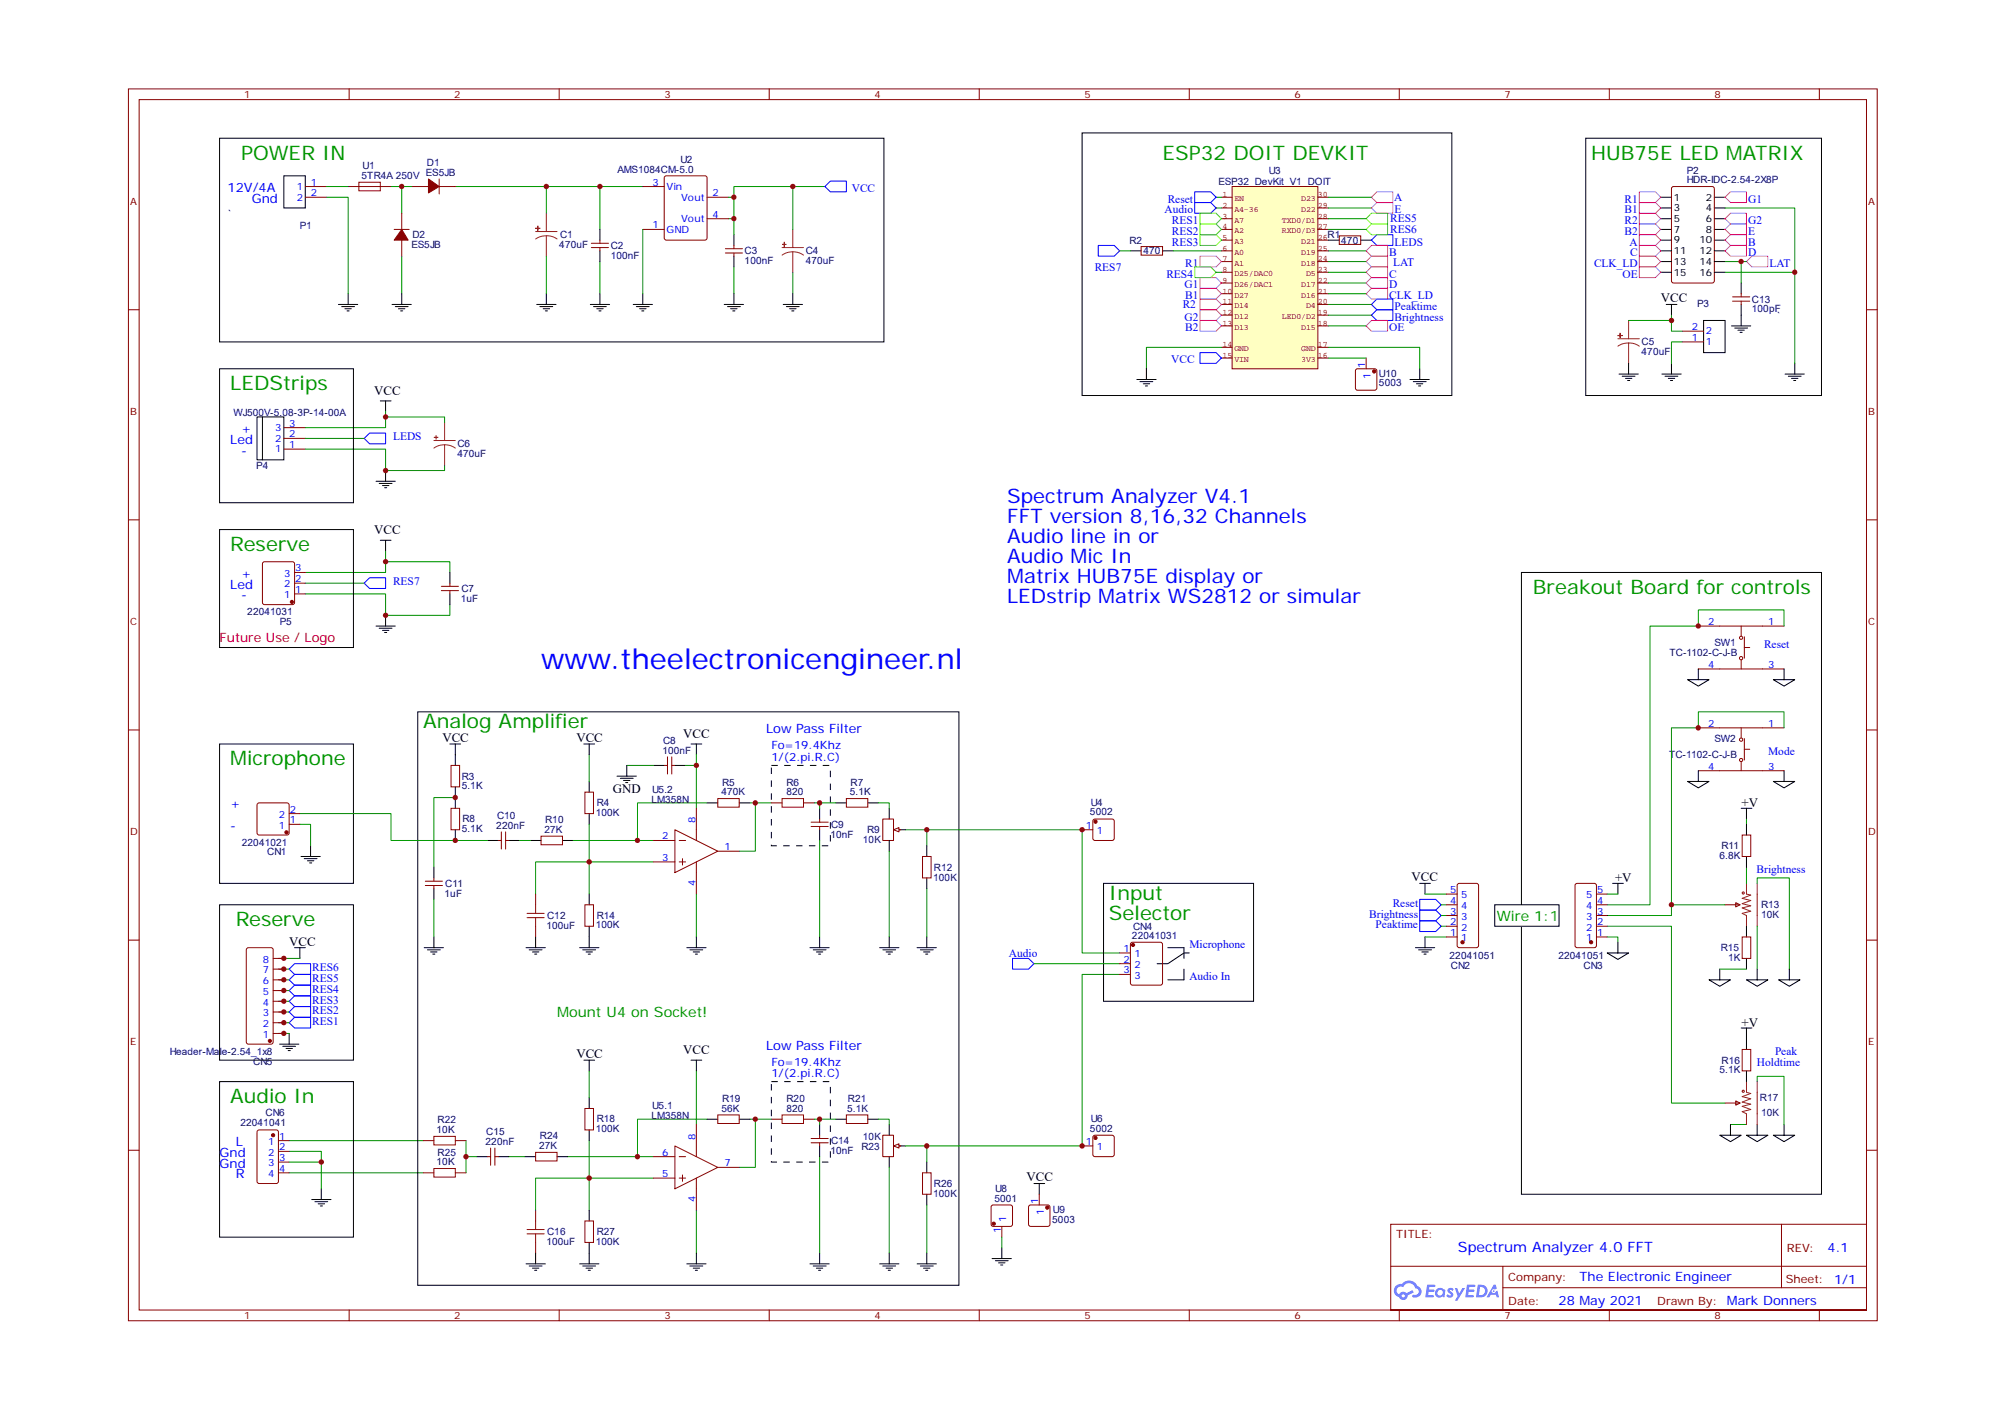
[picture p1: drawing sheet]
<svg xmlns="http://www.w3.org/2000/svg" width="297mm" height="210mm" viewBox="0 0 297 210" stroke-linecap="round" stroke-linejoin="round" font-family="sans-serif">
<g fill="none" stroke="#800" stroke-width=".15">
<path d="M19 13.2h259.1v182.4h-259.1zM20.6 14.8h255.9v179.2h-255.9zM51.7 13.2v1.6M82.8 13.2v1.6M114 13.2v1.6M145.1 13.2v1.6M176.2 13.2v1.6M207.3 13.2v1.6M238.4 13.2v1.6M269.5 13.2v1.6M19 45.9h1.6M276.5 45.9h1.6"/>
<path d="M19 77h1.6M276.5 77h1.6M19 108.1h1.6M276.5 108.1h1.6M19 139.2h1.6M276.5 139.2h1.6M19 170.3h1.6M276.5 170.3h1.6M51.7 194v1.6M82.8 194v1.6M114 194v1.6M145.1 194v1.6"/>
<path d="M176.2 194v1.6M206 181.3h70.5v12.7h-70.5zM206.1 187.5h70.4M207.3 194v1.6M222.6 187.5v6.4M222.6 190.7h53.9M238.4 194v1.6M263.9 181.3v9.4M269.5 194v1.6"/>
</g>
<g fill="#58f">
<path d="M214.6 190.8h.6l.1 .1-.1 .3a.21 .21 0 0 0-.2-.2 .21 .21 0 0 0-.2 .1 .55 .55 0 0 1 .4 .4 .55 .55 0 0 1-.2 .6h-.5l-.2-.2 .2-.3 .3 .2 .2-.1a.79 .79 0 0 1-.5-.8z"/>
<path d="M215.5 190.7h.4l.3 .9 .5-.9h.3l-1.1 1.9h-.4l.4-.7z"/>
<path d="M211.4 190.2l1.2 .1v.2l-.1 .1h-.8v.4h.7l.1 .1-.1 .2h-.8v.5h.7h.1v.3h-1.2z"/>
<path d="M217.3 190.2l1.2 .1 .1 .1-.2 .2h-.7l-.1 .4h.8v.3h-.1h-.7l-.1 .5h.7l.2 .2-.1 .1h-1.2z"/>
<path d="M221.3 190.2h.3l.1 .6-.2 .2a.31 .31 0 0 0-.5 .1 .31 .31 0 0 0 .1 .4 .31 .31 0 0 0 .5-.1l.2-.3 .3 1h-.4l-.1-.4h-.8l-.2 .4h-.4z"/>
<path d="M218.9 190.2l-.2 1.9h.6a.95 .95 0 0 0 1.1-.9 .95 .95 0 0 0-1.2-1zM219.3 190.6a.64 .64 0 0 1 .7 .7 .64 .64 0 0 1-.9 .5z"/>
<path d="M212.8 190.9a.66 .66 0 0 0-.1 1 .66 .66 0 0 0 1 .1l.3 .1 .1-1-.1-.2a.84 .84 0 0 0-1.2 0zM212.9 191.4a.43 .43 0 0 1 .8 0 .43 .43 0 0 1-.8 0z"/>
<path d="M206.8 190.4a.99 .99 0 0 0 .5 1.7 .64 .64 0 0 0 .7 .4 .64 .64 0 0 0 .5-.7l.9-.4-.1-.3-.9 .4a.67 .67 0 0 0-1.1 .2 .62 .62 0 0 1-.3-.9 .62 .62 0 0 1 .9-.2 .95 .95 0 0 1 1-.6 .95 .95 0 0 1 .8 .8 .51 .51 0 0 1 .5 .6 .51 .51 0 0 1-.8 .3l-.2 .2 .1 .2a.89 .89 0 0 0 1.2-.5 .89 .89 0 0 0-.5-1.2 1.42 1.42 0 0 0-2.4-.3l-.3 .1zM207.7 191.9a.24 .24 0 0 1 .4 0 .24 .24 0 0 1-.4 0z"/>
<circle cx="221.3" cy="191.2" r=".12"/>
</g>
<g fill="none" stroke="#080" stroke-width=".15">
<path d="M48.4 29.2h3.2v14.3M45.2 66.5h11.9v3.2h8.8v-.8M57.1 61v2.3h-11.9M44.4 122.1h1.6v3.1M103.2 158.6v7.9M42.8 170.5h4.8v5.5M42.8 173.7h19.9M42.8 168.9h19.9M42.8 172.1h4.8M69 168.9v4.8M84.1 171.3h10.3M87.3 174.5h9.5"/>
<path d="M87.3 168.9v10.3M103.2 179.2v6.4M104.8 165.7h-10.4v5.6h2.4"/>
</g>
<g fill="none" stroke="#000" stroke-width=".15">
<path d="M32.5 20.5h98.5v30.1h-98.5zM42.1 26h3.1v4.8h-3.1zM50.1 45.1h2.9M50.6 45.4h1.9M51.1 45.7h.9M51.4 46h.3M51.6 43.5v1.6M56.3 59.4h1.6M57.1 59.4v1.6M38.9 61.7h3.2v6.4h-3.2zM38.9 61.7h-.8v6.4h.8M55.7 71.3h2.9"/>
<path d="M56.2 71.6h1.9M56.7 71.9h.9M57 72.2h.3M57.1 69.7v1.6M32.5 110.2h19.9v20.6h-19.9zM44.6 126.8h2.9M45.1 127.1h1.9M45.5 127.5h1M45.9 127.8h.3M46 125.2v1.6M86.5 157h1.6M87.3 157v1.6"/>
<path d="M102.4 157h1.6M103.2 157v1.6M32.5 160.2h19.9v23h-19.9zM46.2 177.6h2.8M46.6 177.9h2M47.1 178.3h1M47.5 178.6h.3M47.6 176v1.6M85.9 187.2h2.8M86.3 187.5h1.9M86.8 187.8h1M87.1 188.1h.4"/>
<path d="M87.3 185.6v1.6M101.7 187.2h2.9M102.2 187.5h1.9M102.7 187.8h.9M103 188.1h.3M103.2 185.6v1.6"/>
</g>
<path d="M53.2 27h3.1v1.3h-3.1z" fill="none" stroke="#a00000" stroke-width=".15"/>
<path d="M45.2 27.6h3.2M45.2 29.2h3.2M51.6 27.6h6.3M42.1 66.5h3.1M42.1 64.9h3.1M42.1 63.3h3.1" fill="none" stroke="#800" stroke-width=".15"/>
<path d="M64.3 65.2h3.2M65.9 65.9a2.56 2.56 0 0 1 1.6 .5M65.9 62.5v2.7M65.9 65.9v3M65.9 65.9a2.48 2.48 0 0 0-1.6 .5" fill="none" stroke="#8e2323" stroke-width=".15"/>
<path d="M64.3 64.8h.6z" fill="#8e2323"/>
<path d="M64.3 64.8h.6z" fill="none" stroke="#8e2323" stroke-width=".15"/>
<path d="M64.6 64.5v.6z" fill="#8e2323"/>
<path d="M64.6 64.5v.6zM258.7 130.8v1.6l.7 .1-1.3 .5 1.3 .3-1.3 .5 1.3 .3-1.3 .4 1.3 .4-1.3 .4 .6 .3v1.6M260.3 130.8v1.6M260.3 135.6v1.6M258.7 160.2v1.6l.7 .1-1.3 .5 1.3 .3-1.3 .5 1.3 .3-1.3 .3 1.3 .5-1.3 .3 .6 .3v1.6M260.3 160.2v1.6M260.3 164.9v1.6" fill="none" stroke="#8e2323" stroke-width=".15"/>
<g fill="none" stroke="#080" stroke-width=".15">
<path d="M45.2 64.9h8.8M57.1 61.7h8.8v.8M45.2 87.9h11.9v3.2h9.6v-1.6M45.2 86.4h8.8M57.1 83.2h9.6v1.6M57.1 81.6v3.2h-11.9M264.3 92.7v-2.4h-12.7v2.4h-7.1v41.3h-6.4M211.1 132.4h3.2M238.1 132.4h1.6M260.3 130.8v-.8h4.8v13.5M87.3 158.6v4M256.4 166.5h2.3"/>
<path d="M260.3 160.2v-.8h4v7.1"/>
</g>
<path d="M54 64.9l.8-.8h2.3v1.6h-2.3zM54 86.4l.8-.8h2.3v1.5h-2.3zM210.3 133.2h2.4l.8 .8-.8 .8h-2.4zM210.3 136.4h2.4l.8 .8-.8 .7h-2.4zM210.3 134.8h2.4l.8 .8-.8 .8h-2.4z" fill="none" stroke="#00f" stroke-width=".15"/>
<g fill="none" stroke="#000" stroke-width=".15">
<path d="M32.5 54.6h19.9v19.8h-19.9zM32.5 78.4h19.9v17.5h-19.9zM55.7 92.7h2.9M56.2 93h1.9M56.3 80h1.6M56.7 93.3h.9M57 93.7h.3M57.1 80v1.6M57.1 91.1v1.6M225.4 84.8h44.5v92h-44.5zM251.6 99.1v1.5M264.3 99.1v1.5"/>
<path d="M61.9 105.4h80.2v84.9h-80.2zM250 100.6h3.2l-1.6 1zM258 119.7h1.5M258.7 119.7v1.6M262.7 100.6h3.2l-1.6 1zM210.3 130.8h1.6M211.1 130.8v1.6M211.1 138.7v1.6M238.9 130.8h1.6M239.7 130.8v1.6M239.7 139.5v1.6M209.7 140.3h2.9"/>
<path d="M210.2 140.7h1.9M210.6 141h1M211 141.3h.3M238.1 141.1h3.2l-1.6 1zM253.2 145.1h3.2l-1.6 .9zM254.8 143.5v1.6M258 152.2h1.5M258.7 145.1h3.2l-1.6 .9zM258.7 152.2v1.6M260.3 143.5v1.6M263.5 145.1h3.2l-1.6 .9zM265.1 143.5v1.6"/>
<path d="M254.8 168.1h3.2l-1.6 1zM256.4 166.5v1.6M258.7 168.1h3.2l-1.6 1zM260.3 166.5v1.6M262.7 168.1h3.2l-1.6 1zM264.3 166.5v1.6"/>
</g>
<g fill="none" stroke="#800" stroke-width=".15">
<path d="M251.6 99.1h12.7M251.6 92.7h12.7M257.8 94.3h.3v.3h-.3zM258 92.7v1.4M258 97.8v1.3M258.4 94.3v3.2M258.4 95.9h.8M251.6 114.1h12.7M251.6 107.8h12.7M257.8 112.4h.3v.3h-.3zM258 107.8v1.4M258 112.9v1.2"/>
<path d="M258.4 109.4v3.1M258.4 111h.8M255.6 134h2.2M257.2 133.7l.6 .3-.6 .3zM260.3 132.4v3.2M255.6 163.3h2.2M257.2 163l.6 .3-.6 .4zM260.3 161.8v3.1"/>
<circle cx="257.9" cy="97.5" r=".24"/>
<circle cx="257.9" cy="109.5" r=".24"/>
</g>
<path d="M258.1 132.1h.3v.2h-.3zM258.1 161.5h.3v.2h-.3z" fill="none" stroke="#a00000" stroke-width=".15"/>
<path d="M182.5 27.6h12.7v27h-12.7z" fill="#ffffc2"/>
<g fill="none" stroke="#850000" stroke-width=".15">
<path d="M181 29.2h1.5M181 30.8h1.5M181 38.7h1.5M181 37.1h1.5M181 35.6h1.5M181 34h1.5M181 32.4h1.5M182.5 27.6h12.7v27h-12.7zM195.2 29.2h1.6M195.2 30.8h1.6M195.2 38.7h1.6M195.2 37.1h1.6"/>
<path d="M195.2 35.6h1.6M195.2 34h1.6M195.2 32.4h1.6M181 43.5h1.5M181 45.1h1.5M181 46.7h1.5M181 48.3h1.5M181 51.4h1.5M181 53h1.5M181 41.9h1.5M181 40.3h1.5M195.2 43.5h1.6"/>
<path d="M195.2 45.1h1.6M195.2 46.7h1.6M195.2 48.3h1.6M195.2 51.4h1.6M195.2 53h1.6M195.2 41.9h1.6M195.2 40.3h1.6"/>
</g>
<g fill="none" stroke="#000" stroke-width=".15">
<path d="M167.5 37.1h1.6M172.2 37.1h1.6M196.8 35.6h1.6M201.6 35.6h1.6M168.4 56.2h2.9M168.9 56.5h1.9M169.4 56.8h.9M169.7 57.1h.3M169.8 54.6v1.6M208.9 56.2h2.8M209.4 56.5h1.9M209.8 56.8h1"/>
<path d="M210.2 57.1h.3M210.3 54.6v1.6"/>
</g>
<path d="M169.1 36.5h3.1v1.3h-3.1zM198.4 34.9h3.2v1.3h-3.2z" fill="none" stroke="#800" stroke-width=".15"/>
<path d="M180.2 29.2h.8M181 51.4h-11.2v3.2M196.8 51.4h13.5v3.2" fill="none" stroke="#080" stroke-width=".15"/>
<path d="M177 28.4h2.4l.8 .8-.8 .8h-2.4zM177.8 52.2h2.4l.8 .8-.8 .8h-2.4z" fill="none" stroke="#00f" stroke-width=".15"/>
<path d="M79.4 34.3h3.1M80.9 34.9a2.38 2.38 0 0 1 1.6 .5M80.9 31.6v2.7M80.9 34.9v3M80.9 34.9a2.5 2.5 0 0 0-1.5 .5" fill="none" stroke="#8e2323" stroke-width=".15"/>
<path d="M79.4 33.8h.6z" fill="#8e2323"/>
<path d="M79.4 33.8h.6z" fill="none" stroke="#8e2323" stroke-width=".15"/>
<path d="M79.7 33.5v.6z" fill="#8e2323"/>
<path d="M79.7 33.5v.6z" fill="none" stroke="#8e2323" stroke-width=".15"/>
<g fill="none" stroke="#080" stroke-width=".15">
<path d="M48.4 27.6h3.2M57.9 27.6h3.2M59.5 27.6v4M59.5 37.9v5.6M67.5 27.6h27.7M80.9 27.6v4M80.9 37.9v5.6M88.9 27.6v6.4M88.9 38.7v4.8M108.7 39.5v4M122.2 27.6h-13.5v4.8h-.8M165.9 37.1h1.6"/>
<path d="M255.6 30.8h10.3v23M117.5 40.3v3.2M255.6 40.3h10.3"/>
</g>
<g fill="none" stroke="#000" stroke-width=".15">
<path d="M88.9 34v1.6M88.9 37.1v1.6M108.7 34.8v1.5M108.7 37.9v1.6M234.9 20.5h35v38.1h-35zM246 29.2h1.6M246 30.8h1.6M246 32.4h1.6M246 34h1.6M246 35.6h1.6M246 37.1h1.6M246 38.7h1.6"/>
<path d="M254 29.2h1.6M254 30.8h1.6M254 32.4h1.6M254 34h1.6M254 35.6h1.6M254 37.1h1.6M254 38.7h1.6M58.1 45.1h2.8M58.6 45.4h1.9M59 45.7h1M59.3 46h.4M59.5 43.5v1.6"/>
<path d="M79.5 45.1h2.9M80 45.4h1.9M80.5 45.7h.9M80.8 46h.3M80.9 43.5v1.6M87.5 45.1h2.8M87.9 45.4h1.9M88.4 45.7h1M88.7 46h.3M88.9 43.5v1.6M107.3 45.1h2.8M107.8 45.4h1.9"/>
<path d="M108.2 45.7h1M108.6 46h.3M108.7 43.5v1.6M116 45.1h2.9M116.5 45.4h1.9M117 45.7h.9M117.3 46h.3M117.5 43.5v1.6M246 40.3h1.6M254 40.3h1.6M264.5 55.4h2.8M264.9 55.7h1.9"/>
<path d="M265.4 56h1M265.7 56.3h.3M265.9 53.8v1.6M131.7 166.5v1.6M131.7 171.3v1.6M132.5 169.7h1.6"/>
</g>
<path d="M123 26.8h2.4v1.6h-2.4l-.8-.8zM162.7 36.3h2.4l.8 .8-.8 .8h-2.4zM203.2 35.6l.8-.8h2.4v1.5h-2.4zM204 45.9h2.4v1.6h-2.4l-.8-.8zM204 44.3h2.4v1.6h-2.4l-.8-.8z" fill="none" stroke="#00f" stroke-width=".15"/>
<path d="M87.6 36h2.5M87.6 36.7h2.5M88.9 35.6v.4M88.9 36.7v.4M107.5 36.8h2.5M107.5 37.5h2.5M108.7 36.3v.5M108.7 37.5v.4M247.7 27.8l.2-.2h5.8l.2 .2 .1 13.8-.2 .3h-5.9l-.2-.1zM130.8 168.1h1.6v3.2h-1.6zM132.7 169.7h.8" fill="none" stroke="#800" stroke-width=".15"/>
<g fill="none" stroke="#f0f" stroke-width=".15">
<path d="M203.2 39.5h2.4v1.6h-2.4l-.8-.8zM203.2 36.3h2.4v1.6h-2.4l-.8-.8zM203.2 37.9h2.4v1.6h-2.4l-.8-.8zM204 28.4h2.4v1.6h-2.4l-.8-.8zM242.9 28.4h2.4l.7 .8-.7 .8h-2.4zM242.9 30h2.4l.7 .8-.7 .8h-2.4zM242.9 31.6h2.4l.7 .8-.7 .8h-2.4zM242.9 33.2h2.4l.7 .8-.7 .8h-2.4zM242.9 34.8h2.4l.7 .8-.7 .7h-2.4zM242.9 36.3h2.4l.7 .8-.7 .8h-2.4zM242.9 37.9h2.4l.7 .8-.7 .8h-2.4zM242.9 39.5h2.4l.7 .8-.7 .8h-2.4z"/>
<path d="M256.4 28.4h2.3v1.6h-2.3l-.8-.8zM256.4 31.6h2.3v1.6h-2.3l-.8-.8zM256.4 34.8h2.3v1.5h-2.3l-.8-.7zM256.4 36.3h2.3v1.6h-2.3l-.8-.8zM259.5 37.9h2.4v1.6h-2.4l-.8-.8zM177.8 47.5h2.4l.8 .8-.8 .7h-2.4zM177.8 44.3h2.4l.8 .8-.8 .8h-2.4zM177.8 42.7h2.4l.8 .8-.8 .8h-2.4zM177.8 41.1h2.4l.8 .8-.8 .8h-2.4zM177.8 45.9h2.4l.8 .8-.8 .8h-2.4zM203.2 47.5h2.4v1.5h-2.4l-.8-.7zM203.2 42.7h2.4v1.6h-2.4l-.8-.8z"/>
<path d="M203.2 41.1h2.4v1.6h-2.4l-.8-.8z"/>
</g>
<path d="M132.4 169.7l.8-.3v.6z" fill="#efefef"/>
<g fill="none" stroke="#800" stroke-width=".15">
<path d="M249.2 50.6h3.2M249.2 49h3.2M86.7 117.3h1.2v3.2h-1.2zM98.4 113.3h.5M98.9 112.1v2.5M99.5 112.1v2.5M99.5 113.3h.5M106.3 118.3h3.2v1.2h-3.2zM114.3 118.9h1.6M119 118.9h1.6M73.8 124.5h.5M74.3 123.2v2.5"/>
<path d="M74.9 124.5h.5M74.9 123.2v2.5M79.4 132.4v1.6M79.4 137.2v1.5M80.2 123.8h3.1v1.3h-3.1zM86.7 134h1.2v3.2h-1.2zM120.2 122.4h2.5M120.2 121.8h2.5M121.4 121.3v.5M121.4 122.4v.5M130.8 121.3h1.6v3.2h-1.6zM132.7 122.9h.8"/>
<path d="M136.7 126.8h1.2v3.2h-1.2zM62.7 168.9h1.6M62.7 173.7h1.6M67.5 168.9h1.5M67.5 173.7h1.5M72.2 171.3h.5M72.7 170v2.6M73.3 171.3h.5M73.3 170v2.6M79.4 170.6h3.1v1.3h-3.1zM79.4 179.2v1.6M86.7 164.1h1.2v3.2h-1.2z"/>
<path d="M106.3 165.1h3.2v1.3h-3.2zM114.3 165.7h1.6M119 165.7h1.6M120.2 169.2h2.5M120.2 168.6h2.5M121.4 168.1v.5M121.4 169.2v.5M132.4 169.7l.8-.3v.6zM136.7 173.7h1.2v3.1h-1.2zM79.4 184v1.6M86.7 180.8h1.2v3.2h-1.2z"/>
</g>
<g fill="none" stroke="#000" stroke-width=".15">
<path d="M246.2 55.4h2.9M246.7 55.7h1.9M246.8 45.1h1.6M247.2 56h.9M247.5 56.3h.3M247.6 45.1v1.6M247.6 53.8v1.6M252.4 47.5h3.2v4.7h-3.2zM87.3 115.7v1.6M96.8 113.3h1.6M100 113.3h1.6M104.8 118.9h1.5"/>
<path d="M109.5 118.9h1.6M121.4 119.7v1.6M131.7 119.7v1.6M72.2 124.5h1.6M75.4 124.5h1.6M78.6 124.5h1.6M79.4 138.7v1.6M83.3 124.5h1.6M87.3 120.5v1.6M87.3 132.4v1.6M87.3 137.2v1.5M121.4 122.9v1.6"/>
<path d="M121.4 138.7v1.6M131.7 124.5v1.5M131.7 138.7v1.6M132.5 122.9h1.6M137.3 125.2v1.6M137.3 130v1.6M137.3 138.7v1.6M163.5 130.8h22.2v17.5h-22.2zM77.9 140.3h2.9M78.4 140.7h1.9M78.9 141h.9M79.2 141.3h.3"/>
<path d="M120 140.3h2.8M120.5 140.7h1.9M120.9 141h1M121.3 141.3h.3M130.3 140.3h2.9M130.8 140.7h1.9M131.3 141h.9M131.6 141.3h.3M135.9 140.3h2.8M136.4 140.7h1.9M136.8 141h1M137.1 141.3h.4"/>
<path d="M173 140.3h2.4v1.6M175.4 143.5v1.6h-2.4M176.2 141.1h-.8l-2.4 1.6h-1.6M70.6 171.3h1.6M73.8 171.3h1.6M77.8 171.3h1.6M82.5 171.3h1.6M87.3 162.6v1.5M87.3 167.3v1.6M87.3 179.2v1.6M104.8 165.7h1.5M109.5 165.7h1.6"/>
<path d="M121.4 166.5v1.6M121.4 169.7v1.6M137.3 172.1v1.6M137.3 176.8v1.6M77.9 187.2h2.9M78.4 187.5h1.9M78.9 187.8h.9M79.2 188.1h.3M79.4 185.6v1.6M87.3 184v1.6M120 187.2h2.8M120.5 187.5h1.9"/>
<path d="M120.9 187.8h1M121.3 188.1h.3M121.4 185.6v1.6M130.3 187.2h2.9M130.8 187.5h1.9M131.3 187.8h.9M131.6 188.1h.3M131.7 185.6v1.6M135.9 187.2h2.8M136.4 187.5h1.9M136.8 187.8h1M137.1 188.1h.4"/>
<path d="M137.3 185.6v1.6"/>
</g>
<g fill="none" stroke="#080" stroke-width=".15">
<path d="M247.6 46.7v2.3h1.6M249.2 50.6h-1.6v3.2M111.1 118.9h.8v7.1h-2.4M111.9 118.9h2.4M120.6 118.9h.8M69 124.5h3.2M77 124.5h1.6M87.3 127.6h-7.9v4.8M121.4 124.5v14.2M131.7 126v12.7M134.1 122.9h3.2v2.3M137.3 122.9h23v18.2h5.6"/>
<path d="M137.3 131.6v7.1M153.2 142.7h12.7M165.9 144.3h-5.6v25.4h-26.2M69 171.3h1.6M75.4 171.3h2.4M87.3 174.5h-7.9v4.7M111.1 165.7h.8v7.2h-2.4M111.9 165.7h2.4M120.6 165.7h.8M121.4 171.3v14.3M131.7 172.9v12.7M137.3 169.7v2.4"/>
<path d="M137.3 178.4v7.2"/>
</g>
<path d="M204 30h2.4v1.6h-2.4l-.8-.8zM256.4 33.2h2.3v1.6h-2.3l-.8-.8z" fill="none" stroke="#f0f" stroke-width=".15"/>
<path d="M115.9 118.3h3.1v1.2h-3.1zM78.1 135.3h2.5M78.1 135.9h2.5M79.4 134v1.3M79.4 135.9v1.3M64.3 168.3h3.2v1.2h-3.2zM64.3 173h3.2v1.3h-3.2zM115.9 165.1h3.1v1.3h-3.1zM78.1 182.1h2.5M78.1 182.7h2.5M79.4 180.8v1.3M79.4 182.7v1.3" fill="none" stroke="#a00000" stroke-width=".15"/>
<path d="M114.3 113.3h8.7v11.9h-8.7zM114.3 160.2h8.7v11.9h-8.7z" fill="none" stroke="#000" stroke-width=".15" stroke-dasharray="1 1" stroke-linecap="butt"/>
<path d="M177 30h2.4l.8 .8-.8 .8h-2.4zM150 141.9h2.4l.8 .8-.8 .8h-2.4z" fill="none" stroke="#00f" stroke-width=".15"/>
<path d="M132.4 122.9l.8-.3v.6z" fill="#efefef"/>
<path d="M95.2 34h3.2M95.2 27.6h3.2M98.4 26.2l.3-.2h5.7l.3 .2 .1 9-.2 .3-5.9 .1-.3-.2zM104.8 29.2h3.1M104.8 32.4h3.1M125.4 118.3h3.2v1.2h-3.2zM132.4 122.9l.8-.3v.6zM258.1 138.7h1.3v3.2h-1.3zM258.1 123.7h1.3v3.1h-1.3zM258.1 155.4h1.3v3.2h-1.3zM125.4 165.1h3.2v1.3h-3.2z" fill="none" stroke="#800" stroke-width=".15"/>
<g fill="none" stroke="#080" stroke-width=".15">
<path d="M95.2 34v9.5M173.8 37.1h7.2M180.2 30.8h.8M196.8 34h5.6M196.8 32.4h5.6M196.8 29.2h6.4M196.8 30.8h6.4M196.8 37.1h5.6M196.8 38.7h5.6M180.2 40.3h.8M196.8 46.7h6.4M196.8 45.1h6.4"/>
<path d="M196.8 40.3h5.6M196.8 41.9h5.6M196.8 43.5h5.6M196.8 48.3h5.6M87.3 111.8v3.9M92.9 113.3h3.9M101.6 113.3h1.6M103.2 111.8v7.9M104.8 118.9h-10.4v5.6h2.4M123.8 118.9h-2.4v.8M130.2 118.9h1.5v.8M264.3 107.8v-2.4h-12.7v2.4h-4v26.2"/>
<path d="M84.9 124.5h9.5M87.3 127.6h9.5M87.3 122.1v10.3M103.2 132.4v6.3M211.1 138.7h3.2M213.5 137.2h.8M213.5 135.6h.8M213.5 134h.8M238.1 137.2h9.5v26.1h8M238.1 138.7h1.6v.8M255.6 134h-8v1.6h-9.5M258.7 121.3v.8"/>
<path d="M258.7 128.4v2.4M260.3 137.2v6.3M41.3 141.9h3.1M254.8 143.5h3.9M123.8 165.7h-2.4v.8M130.2 165.7h1.5v.8"/>
</g>
<g fill="none" stroke="#000" stroke-width=".15">
<path d="M93.8 45.1h2.9M94.3 45.4h1.9M94.8 45.7h.9M95.1 46h.3M95.2 43.5v1.6M66.7 110.2h1.5M67.5 110.2v1.6M86.5 110.2h1.6M87.3 110.2v1.6M91.4 114.9h2.9M91.9 115.3h1.9M92.4 115.6h.9"/>
<path d="M92.7 115.9h.3M92.9 113.3v1.6M102.4 110.2h1.6M103.2 110.2v1.6M123.8 118.9h1.6M128.6 118.9h1.6M250 115.7h3.2l-1.6 1zM251.6 114.1v1.6M262.7 115.7h3.2l-1.6 1zM264.3 114.1v1.6M32.5 134h19.9v23h-19.9zM64.3 138.7v1.6"/>
<path d="M87.3 138.7v1.6M103.2 138.7v1.6M258.7 122.1v1.6M258.7 126.8v1.6M258.7 137.2v1.5M41.4 154.6h2.9M41.9 154.9h1.9M42.4 155.3h.9M42.7 155.6h.3M42.8 153v1.6M43.6 140.3h1.6M44.4 140.3v1.6"/>
<path d="M62.8 140.3h2.9M63.3 140.7h1.9M63.8 141h.9M64.1 141.3h.3M85.9 140.3h2.8M86.3 140.7h1.9M86.8 141h1M87.1 141.3h.4M101.7 140.3h2.9M102.2 140.7h1.9M102.7 141h.9M103 141.3h.3"/>
<path d="M258.7 141.9v1.6M258.7 153.8v1.6M258.7 158.6v1.6M123.8 165.7h1.6M128.6 165.7h1.6"/>
</g>
<path d="M177 39.5h2.4l.8 .8-.8 .8h-2.4zM177.8 31.6h2.4l.8 .8-.8 .8h-2.4zM177.8 33.2h2.4l.8 .8-.8 .8h-2.4zM177.8 34.8h2.4l.8 .8-.8 .7h-2.4zM203.2 31.6h2.4v1.6h-2.4l-.8-.8zM203.2 33.2h2.4v1.6h-2.4l-.8-.8z" fill="none" stroke="#65ff00" stroke-width=".15"/>
<path d="M42.8 151.4l.8-.8h2.4v1.6h-2.4zM42.8 149.9l.8-.8h2.4v1.5h-2.4zM42.8 148.3l.8-.8h2.4v1.6h-2.4zM42.8 146.7l.8-.8h2.4v1.6h-2.4zM42.8 145.1l.8-.8h2.4v1.6h-2.4zM42.8 143.5l.8-.8h2.4v1.6h-2.4z" fill="none" stroke="#00f" stroke-width=".15"/>
<path d="M177.8 37.9h2.4l.8 .8-.8 .8h-2.4z" fill="none" stroke="#f0f" stroke-width=".15"/>
<path d="M115.9 36.7h3.1M117.5 37.3a2.52 2.52 0 0 1 1.5 .5M117.5 37.3a2.52 2.52 0 0 0-1.6 .5M117.5 34v2.7M117.5 37.3v3" fill="none" stroke="#8e2323" stroke-width=".15"/>
<path d="M115.9 36.2h.6z" fill="#8e2323"/>
<path d="M115.9 36.2h.6z" fill="none" stroke="#8e2323" stroke-width=".15"/>
<path d="M116.2 35.9v.6z" fill="#8e2323"/>
<path d="M116.2 35.9v.6zM239.7 50.2h3.2M241.3 50.8a2.38 2.38 0 0 1 1.6 .5M241.3 50.8a2.5 2.5 0 0 0-1.6 .5M241.3 47.5v2.7M241.3 50.8v3" fill="none" stroke="#8e2323" stroke-width=".15"/>
<path d="M107.9 29.2h.8M108.7 32.4v2.4M117.5 27.6v6.4" fill="none" stroke="#080" stroke-width=".15"/>
<path d="M239.7 49.7h.6z" fill="#8e2323"/>
<path d="M239.7 49.7h.6z" fill="none" stroke="#8e2323" stroke-width=".15"/>
<path d="M240 49.4v.6z" fill="#8e2323"/>
<path d="M240 49.4v.6z" fill="none" stroke="#8e2323" stroke-width=".15"/>
<path d="M241.3 47.5h6.3M44.4 120.5h13.5v4h11.1" fill="none" stroke="#080" stroke-width=".15"/>
<path d="M239.9 55.4h2.8M240.3 55.7h1.9M240.8 56h1M241.1 56.3h.3M241.3 53.8v1.6" fill="none" stroke="#000" stroke-width=".15"/>
<path d="M221.4 134h9.6v3.2h-9.6z" fill="#fff"/>
<path d="M160.3 19.7h54.8v38.9h-54.8zM67.5 111.8v1.5M67.5 116.5v3.2M64.3 128.4v1.6M64.3 131.6v1.6M67.5 122.9v1.6M221.4 134h9.6v3.2h-9.6z" fill="none" stroke="#000" stroke-width=".15"/>
<path d="M66.8 113.3h1.3v3.2h-1.3zM66.8 119.7h1.3v3.2h-1.3zM63 131.1h2.5M63 130.5h2.5M64.3 130v.5M64.3 131.1v.5M147 178.5l2.7-.1 .3 .2v2.7l-.2 .3h-2.7l-.2-.1-.1-2.7z" fill="none" stroke="#800" stroke-width=".15"/>
<path d="M67.5 118.1h-3.2v10.3M64.3 133.2v5.5" fill="none" stroke="#080" stroke-width=".15"/>
<circle cx="147.2" cy="181.2" r=".24" fill="#800"/>
<g fill="none" stroke="#800" stroke-width=".15">
<path d="M161.9 121.4l.3-.1h2.7l.2 .3-.1 2.7-.2 .2-2.7-.1-.2-.3z"/>
<circle cx="147.2" cy="181.2" r=".24"/>
</g>
<circle cx="162.3" cy="121.7" r=".24" fill="#800"/>
<g fill="none" stroke="#800" stroke-width=".15">
<path d="M160.3 122.9h1.6M152.4 178.6l.3-.2 2.7 .1 .2 .3-.1 2.7-.3 .1h-2.7l-.1-.3z"/>
<circle cx="162.3" cy="121.7" r=".24"/>
</g>
<circle cx="155.2" cy="178.8" r=".24" fill="#800"/>
<g fill="none" stroke="#800" stroke-width=".15">
<path d="M162.1 168.2l2.7-.1 .2 .2 .1 2.7-.2 .2-2.7 .1-.3-.2v-2.7z"/>
<circle cx="155.2" cy="178.8" r=".24"/>
</g>
<path d="M147 186.4h2.8M147.5 186.7h1.9M147.9 187h1M148.2 187.3h.4M148.4 184.8v1.6" fill="none" stroke="#000" stroke-width=".15"/>
<circle cx="162.3" cy="168.5" r=".23" fill="#800"/>
<g fill="none" stroke="#800" stroke-width=".15">
<path d="M61.1 27.6h2.4M65.1 27.6h2.4M160.3 169.7h1.6"/>
<circle cx="162.3" cy="168.5" r=".23"/>
</g>
<path d="M63.5 26.5l1.6 1.1-1.6 1z" fill="#800"/>
<path d="M59.5 31.6v2.4M59.5 35.6v2.3M63.5 26.5l1.6 1.1-1.6 1zM65.1 26.5v2.2" fill="none" stroke="#800" stroke-width=".15"/>
<path d="M59.5 34l1 1.6h-2.1z" fill="#800"/>
<path d="M58.4 34h2.2M59.5 34l1 1.6h-2.1zM201 54.6h2.7l.2 .2 .1 2.7-.2 .2-2.7 .1-.3-.2v-2.7z" fill="none" stroke="#800" stroke-width=".15"/>
<circle cx="203.6" cy="55" r=".24" fill="#800"/>
<g fill="none" stroke="#800" stroke-width=".15">
<path d="M65.4 87.5h2.5M65.4 86.8h2.5M66.7 86.4v.4M66.7 87.5v.4M96.8 124.5h3.2M96.8 127.6h3.2M100 122.9l6.3 3.1-6.3 3.2zM100.6 124.5h1M100.6 127.6h1M101.1 127.1v1M103.2 122.9v1.6M103.2 127.6v1.6"/>
<path d="M106.3 126h3.2M167.6 139.6l4.3-.1 .3 .2v5.9l-.1 .2-4.3 .1-.3-.2v-5.9zM96.8 171.3h3.2M96.8 174.5h3.2M100 169.7l6.3 3.2-6.3 3.1zM100.6 171.3h1M100.6 174.5h1M101.1 174v.9M103.2 169.7v1.6M103.2 174.5v1.5M106.3 172.9h3.2"/>
<circle cx="203.6" cy="55" r=".24"/>
</g>
<path d="M66.7 84.8v1.6M66.7 87.9v1.6" fill="none" stroke="#000" stroke-width=".15"/>
<circle cx="167.9" cy="139.9" r=".24" fill="#800"/>
<g fill="none" stroke="#800" stroke-width=".15">
<path d="M39 83.2h4.3l.3 .1v5.9l-.1 .3h-4.3l-.3-.1v-5.9zM165.9 141.1h1.6M165.9 142.7h1.6M165.9 144.3h1.6"/>
<circle cx="167.9" cy="139.9" r=".24"/>
</g>
<circle cx="43.2" cy="89.1" r=".23" fill="#800"/>
<g fill="none" stroke="#800" stroke-width=".15">
<path d="M43.6 87.9h1.6M43.6 86.4h1.6M43.6 84.8h1.6M38.1 167.5l.3-.2h2.5l.3 .2 .1 7.4-.2 .3-2.7 .1-.3-.2z"/>
<circle cx="43.2" cy="89.1" r=".23"/>
</g>
<path d="M40.3 167.9h.3v.4h-.3z" fill="#800"/>
<path d="M215.9 131l.3-.2h2.5l.3 .2 .1 9-.2 .3h-2.7l-.3-.1zM40.3 167.9h.3v.4h-.3zM41.3 168.9h1.5M41.3 170.5h1.5M41.3 172.1h1.5M41.3 173.7h1.5" fill="none" stroke="#800" stroke-width=".15"/>
<path d="M216.5 139.4h.3v.3h-.3z" fill="#800"/>
<path d="M38.1 119.1l.3-.2h4.3l.1 .3v4.3l-.3 .2-4.3-.1-.1-.3zM214.3 138.7h1.6M214.3 137.2h1.6M214.3 135.6h1.6M214.3 134h1.6M214.3 132.4h1.6M216.5 139.4h.3v.3h-.3z" fill="none" stroke="#800" stroke-width=".15"/>
<circle cx="42.4" cy="123.3" r=".24" fill="#800"/>
<g fill="none" stroke="#800" stroke-width=".15">
<path d="M42.8 122.1h1.6M42.8 120.5h1.6M233.4 131l.3-.2h2.5l.3 .2v9l-.1 .3h-2.7l-.3-.1z"/>
<circle cx="42.4" cy="123.3" r=".24"/>
</g>
<path d="M41.3 153h1.5M41.3 151.4h1.5M41.3 149.9h1.5M41.3 148.3h1.5M41.3 146.7h1.5M41.3 145.1h1.5M41.3 143.5h1.5" fill="none" stroke="#080" stroke-width=".15"/>
<path d="M235.5 139.4h.4v.3h-.4z" fill="#800"/>
<path d="M235.5 139.4h.4v.3h-.4zM236.5 138.7h1.6M236.5 137.2h1.6M236.5 135.6h1.6M236.5 134h1.6M236.5 132.4h1.6M36.5 140.5l.3-.2h3.3l.3 .2 .1 .2v13.6l-.1 .2-.3 .1h-3.3l-.3-.1v-.2z" fill="none" stroke="#800" stroke-width=".15"/>
<circle cx="40" cy="154.1" r=".23" fill="#800"/>
<g fill="none" stroke="#800" stroke-width=".15">
<path d="M256.7 44h2.5M256.7 44.6h2.5M258 43.5v.5M258 44.6v.5M40.5 153h1.6M40.5 151.4h1.6M40.5 149.9h1.6M40.5 148.3h1.6M40.5 146.7h1.6M40.5 145.1h1.6M40.5 143.5h1.6M40.5 141.9h1.6"/>
<circle cx="40" cy="154.1" r=".23"/>
</g>
<path d="M256.5 48.3h2.9M257 48.6h1.9M257.5 48.9h.9M257.8 49.2h.3M258 41.9v1.6M258 45.1v3.2" fill="none" stroke="#000" stroke-width=".15"/>
<path d="M255.6 38.7h3.1M258 38.7v3.2" fill="none" stroke="#080" stroke-width=".15"/>
<g fill="#c00">
<circle cx="87.3" cy="174.5" r=".4"/>
<circle cx="94.4" cy="171.3" r=".4"/>
<circle cx="47.6" cy="172.1" r=".4"/>
<circle cx="57.1" cy="61.7" r=".4"/>
<circle cx="57.1" cy="69.7" r=".4"/>
<circle cx="57.1" cy="91.1" r=".4"/>
<circle cx="57.1" cy="83.2" r=".4"/>
<circle cx="251.6" cy="92.7" r=".39"/>
<circle cx="59.5" cy="27.6" r=".39"/>
<circle cx="88.9" cy="27.6" r=".4"/>
<circle cx="80.9" cy="27.6" r=".4"/>
<circle cx="265.9" cy="40.3" r=".39"/>
<circle cx="69" cy="171.3" r=".4"/>
<circle cx="111.9" cy="165.7" r=".39"/>
<circle cx="121.4" cy="165.7" r=".39"/>
<circle cx="121.4" cy="118.9" r=".4"/>
<circle cx="111.9" cy="118.9" r=".4"/>
<circle cx="103.2" cy="113.3" r=".4"/>
<circle cx="94.4" cy="124.4" r=".39"/>
<circle cx="87.3" cy="127.6" r=".4"/>
<circle cx="137.3" cy="122.9" r=".39"/>
<circle cx="247.6" cy="134" r=".4"/>
<circle cx="251.6" cy="107.8" r=".4"/>
<circle cx="108.7" cy="29.2" r=".39"/>
<circle cx="108.7" cy="32.4" r=".39"/>
<circle cx="117.5" cy="27.6" r=".4"/>
<circle cx="247.6" cy="47.5" r=".4"/>
<circle cx="67.4" cy="124.4" r=".39"/>
<circle cx="67.4" cy="118.1" r=".39"/>
<circle cx="160.3" cy="122.9" r=".4"/>
<circle cx="160.3" cy="169.7" r=".4"/>
<circle cx="137.3" cy="169.7" r=".4"/>
<circle cx="42" cy="153" r=".39"/>
<circle cx="42" cy="151.4" r=".39"/>
<circle cx="42" cy="149.8" r=".39"/>
<circle cx="42" cy="148.3" r=".39"/>
<circle cx="42" cy="146.7" r=".39"/>
<circle cx="42" cy="145.1" r=".39"/>
<circle cx="42" cy="143.5" r=".39"/>
<circle cx="42" cy="141.9" r=".39"/>
<circle cx="257.9" cy="38.7" r=".39"/>
</g>
<path d="M202.4 53v1.6M103.2 119.7v3.2M103.2 129.2v3.2M103.2 166.5v3.2M103.2 176v3.2M154 176.8v1.6M148.4 181.6v1.6" fill="none" stroke="#800" stroke-width=".15"/>
<path d="M196.8 53h5.6M148.4 183.2v1.6" fill="none" stroke="#080" stroke-width=".15"/>
<path d="M153.2 175.3h1.6M154 175.3v1.5" fill="none" stroke="#000" stroke-width=".15"/>
<text font-size="4.2" fill="#00f" x="80.2" y="99.1">www.theelectronicengineer.nl</text>
<g font-size="3" fill="#009a00">
<text x="35.7" y="23.7">POWER IN</text>
<text x="172.2" y="23.7">ESP32 DOIT DEVKIT</text>
<text x="235.7" y="23.7">HUB75E LED MATRIX</text>
<text x="34.1" y="57.8">LEDStrips</text>
<text x="34.1" y="81.6">Reserve</text>
<text x="227.1" y="87.9">Breakout Board for controls</text>
<text x="62.7" y="107.8">Analog Amplifier</text>
<text x="34.1" y="113.3">Microphone</text>
<text x="34.9" y="137.2">Reserve</text>
<text x="164.3" y="133.2">Input</text>
<text x="164.3" y="136.2">Selector</text>
<text x="34.1" y="163.4">Audio In</text>
</g>
<g font-size="3" fill="#00f">
<text x="149.2" y="74.5">Spectrum Analyzer V4.1</text>
<text x="149.2" y="77.4">FFT version 8,16,32 Channels</text>
<text x="149.2" y="80.4">Audio line in or</text>
<text x="149.2" y="83.4">Audio Mic In</text>
<text x="149.2" y="86.3">Matrix HUB75E display or</text>
<text x="149.2" y="89.3">LEDstrip Matrix WS2812 or simular</text>
</g>
<g font-size="2.1" fill="#009a00">
<text x="221.7" y="136.4">Wire 1:1</text>
<text x="82.5" y="150.7">Mount U4 on Socket!</text>
</g>
<text font-size="2.1" fill="#00f" x="216" y="185.4">Spectrum Analyzer 4.0 FFT</text>
<g font-size="1.9" fill="#00f">
<text x="33.7" y="28.4">12V/4A</text>
<text x="37.3" y="30">Gnd</text>
<text x="34.1" y="65.7">Led</text>
<text x="35.7" y="64.1">+</text>
<text x="35.7" y="67.3">-</text>
<text x="34.1" y="87.2">Led</text>
<text x="35.7" y="88.8">-</text>
<text x="35.7" y="85.6">+</text>
<text x="113.5" y="108.6">Low Pass Filter</text>
<text x="34.1" y="119.7">+</text>
<text x="34.1" y="122.9">-</text>
<text x="113.5" y="155.4">Low Pass Filter</text>
<text x="32.5" y="171.3">Gnd</text>
<text x="32.5" y="172.9">Gnd</text>
<text x="34.9" y="169.7">L</text>
<text x="34.9" y="174.5">R</text>
<text x="270.8" y="185.5">4.1</text>
<text x="234" y="189.8">The Electronic Engineer</text>
<text x="271.7" y="190.1">1/1</text>
<text x="230.9" y="193.3">28 May 2021</text>
</g>
<g font-size="1.9">
<text x="246.1" y="44.8">VCC</text>
<text x="55.4" y="58.4">VCC</text>
<text x="55.4" y="79.1">VCC</text>
<text x="65.5" y="109.9">VCC</text>
<text x="85.4" y="109.9">VCC</text>
<text x="101.2" y="109.2">VCC</text>
<text x="90.8" y="117.5">GND</text>
<text x="258" y="119.5">+V</text>
<text x="209.1" y="130.5">VCC</text>
<text x="239.3" y="130.7">+V</text>
<text x="42.9" y="140">VCC</text>
<text x="258" y="152.1">+V</text>
<text x="85.4" y="156.7">VCC</text>
<text x="101.2" y="156.1">VCC</text>
<text x="152.1" y="174.9">VCC</text>
</g>
<text font-size="1.9" fill="#f00" x="32.5" y="95.1">Future Use / Logo</text>
<g font-size="1.7" fill="#00f">
<text x="126.2" y="28.4">VCC</text>
<text x="206.5" y="29.8">A</text>
<text x="172.5" y="31.6">Audio</text>
<text x="173" y="30">Reset</text>
<text x="173.6" y="33.2">RES1</text>
<text x="173.6" y="34.8">RES2</text>
<text x="206" y="32.9">RES5</text>
<text x="206" y="34.5">RES6</text>
<text x="206.6" y="31.6">E</text>
<text x="240.7" y="30">R1</text>
<text x="240.7" y="31.6">B1</text>
<text x="240.7" y="33.2">R2</text>
<text x="240.7" y="34.8">B2</text>
<text x="259" y="30">G1</text>
<text x="259" y="33.2">G2</text>
<text x="259" y="34.8">E</text>
<text x="162.2" y="40.1">RES7</text>
<text x="172.8" y="41.1">RES4</text>
<text x="173.6" y="36.4">RES3</text>
<text x="175.6" y="39.5">R1</text>
<text x="205.8" y="41.1">C</text>
<text x="205.8" y="38">B</text>
<text x="206.4" y="39.3">LAT</text>
<text x="206.6" y="36.4">LEDS</text>
<text x="236.2" y="39.5">CLK_LD</text>
<text x="240.4" y="41.1">OE</text>
<text x="241.4" y="36.4">A</text>
<text x="241.5" y="38">C</text>
<text x="259" y="36.4">B</text>
<text x="259" y="38">D</text>
<text x="262.2" y="39.5">LAT</text>
<text x="175.2" y="45.7">R2</text>
<text x="175.5" y="42.7">G1</text>
<text x="175.5" y="47.5">G2</text>
<text x="175.6" y="44.3">B1</text>
<text x="205.8" y="44.3">CLK_LD</text>
<text x="205.8" y="42.7">D</text>
<text x="206.6" y="47.5">Brightness</text>
<text x="206.6" y="45.9">Peaktime</text>
<text x="173.5" y="53.8">VCC</text>
<text x="175.6" y="49.1">B2</text>
<text x="205.8" y="49.1">OE</text>
<text x="58.2" y="65.2">LEDS</text>
<text x="58.2" y="86.7">RES7</text>
<text x="261.3" y="95.9">Reset</text>
<text x="114.3" y="111">Fo=19.4Khz</text>
<text x="114.3" y="112.7">1/(2.pi.R.C)</text>
<text x="261.9" y="111.8">Mode</text>
<text x="260.2" y="129.2">Brightness</text>
<text x="202.9" y="135.9">Brightness</text>
<text x="203.8" y="137.5">Peaktime</text>
<text x="206.3" y="134.3">Reset</text>
<text x="46.3" y="143.8">RES6</text>
<text x="149.5" y="141.7">Audio</text>
<text x="176.2" y="140.3">Microphone</text>
<text x="46.3" y="148.6">RES3</text>
<text x="46.3" y="147">RES4</text>
<text x="46.3" y="145.4">RES5</text>
<text x="176.2" y="145.1">Audio In</text>
<text x="46.3" y="151.8">RES1</text>
<text x="46.3" y="150.2">RES2</text>
<text x="114.3" y="157.8">Fo=19.4Khz</text>
<text x="114.3" y="159.5">1/(2.pi.R.C)</text>
<text x="260.3" y="157.9">Holdtime</text>
<text x="263" y="156.2">Peak</text>
</g>
<g font-size="1.7" fill="#800">
<text x="206.8" y="183.4">TITLE:</text>
<text x="264.7" y="185.5">REV:</text>
<text x="223.5" y="189.7">Company:</text>
<text x="264.6" y="190">Sheet:</text>
<text x="223.5" y="193.2">Date:</text>
<text x="245.5" y="193.2">Drawn By: Mark Donners</text>
</g>
<g font-size="1.5" fill="#800">
<text x="36.2" y="14.5">1</text>
<text x="67.3" y="14.5">2</text>
<text x="98.4" y="14.5">3</text>
<text x="129.5" y="14.5">4</text>
<text x="160.7" y="14.5">5</text>
<text x="191.8" y="14.5">6</text>
<text x="222.9" y="14.5">7</text>
<text x="254" y="14.5">8</text>
<text x="19.3" y="30.3">A</text>
<text x="276.8" y="30.3">A</text>
<text x="19.3" y="61.4">B</text>
<text x="276.8" y="61.4">B</text>
<text x="19.3" y="92.6">C</text>
<text x="276.8" y="92.6">C</text>
<text x="19.3" y="123.7">D</text>
<text x="276.8" y="123.7">D</text>
<text x="19.3" y="154.8">E</text>
<text x="276.8" y="154.8">E</text>
<text x="36.2" y="195.3">1</text>
<text x="67.3" y="195.3">2</text>
<text x="98.4" y="195.3">3</text>
<text x="129.5" y="195.3">4</text>
<text x="160.7" y="195.3">5</text>
<text x="191.8" y="195.3">6</text>
<text x="222.9" y="195.3">7</text>
<text x="254" y="195.3">8</text>
</g>
<g font-size="1.5" fill="#00f">
<text x="44" y="28.1">1</text>
<text x="44" y="29.7">2</text>
<text x="46" y="27.5">1</text>
<text x="46" y="29.1">2</text>
<text x="96.7" y="27.5">3</text>
<text x="98.7" y="28.1">Vin</text>
<text x="100.9" y="29.7">Vout</text>
<text x="105.6" y="29.1">2</text>
<text x="96.7" y="33.8">1</text>
<text x="98.7" y="34.5">GND</text>
<text x="100.9" y="32.9">Vout</text>
<text x="105.6" y="32.2">4</text>
<text x="250.7" y="50.5">1</text>
<text x="250.7" y="48.9">2</text>
<text x="252.7" y="51.1">1</text>
<text x="252.7" y="49.5">2</text>
<text x="202.2" y="54.5" transform="rotate(-90 202.2 54.5)">1</text>
<text x="203" y="56.2" transform="rotate(-90 203 56.2)">1</text>
<text x="40.8" y="65.4">2</text>
<text x="40.8" y="63.8">3</text>
<text x="42.9" y="64.8">2</text>
<text x="42.9" y="63.2">3</text>
<text x="40.8" y="67">1</text>
<text x="42.9" y="66.4">1</text>
<text x="42.1" y="88.6">1</text>
<text x="42.1" y="87">2</text>
<text x="42.1" y="85.4">3</text>
<text x="43.7" y="87.8">1</text>
<text x="43.7" y="86.2">2</text>
<text x="43.7" y="84.6">3</text>
<text x="253" y="92.6">2</text>
<text x="261.9" y="92.6">1</text>
<text x="253" y="98.9">4</text>
<text x="261.9" y="98.9">3</text>
<text x="253" y="107.6">2</text>
<text x="261.9" y="107.6">1</text>
<text x="253" y="114">4</text>
<text x="261.9" y="114">3</text>
<text x="41.3" y="122.7">1</text>
<text x="41.3" y="121.1">2</text>
<text x="42.9" y="121.9">1</text>
<text x="42.9" y="120.3">2</text>
<text x="98.1" y="124.3">2</text>
<text x="103" y="121.9" transform="rotate(-90 103 121.9)">8</text>
<text x="107.3" y="125.9">1</text>
<text x="160.9" y="122.7">1</text>
<text x="162.5" y="123.5">1</text>
<text x="98.1" y="127.5">3</text>
<text x="103" y="131.1" transform="rotate(-90 103 131.1)">4</text>
<text x="214.9" y="137">2</text>
<text x="214.9" y="135.4">3</text>
<text x="214.9" y="133.8">4</text>
<text x="214.9" y="132.2">5</text>
<text x="216.5" y="137.8">2</text>
<text x="216.5" y="136.2">3</text>
<text x="216.5" y="134.6">4</text>
<text x="216.5" y="133">5</text>
<text x="235" y="137.8">2</text>
<text x="235" y="136.2">3</text>
<text x="235" y="134.6">4</text>
<text x="235" y="133">5</text>
<text x="236.6" y="137">2</text>
<text x="236.6" y="135.4">3</text>
<text x="236.6" y="133.8">4</text>
<text x="236.6" y="132.2">5</text>
<text x="38.9" y="142.6">8</text>
<text x="166.4" y="141">1</text>
<text x="166.4" y="142.6">2</text>
<text x="168.1" y="141.8">1</text>
<text x="168.1" y="143.4">2</text>
<text x="214.9" y="138.6">1</text>
<text x="216.5" y="139.4">1</text>
<text x="235" y="139.4">1</text>
<text x="236.6" y="138.6">1</text>
<text x="38.9" y="148.9">4</text>
<text x="38.9" y="147.3">5</text>
<text x="38.9" y="145.7">6</text>
<text x="38.9" y="144.1">7</text>
<text x="166.4" y="144.1">3</text>
<text x="168.1" y="144.9">3</text>
<text x="38.9" y="153.7">1</text>
<text x="38.9" y="152.1">2</text>
<text x="38.9" y="150.5">3</text>
<text x="39.7" y="169.5">1</text>
<text x="39.7" y="171.1">2</text>
<text x="39.7" y="172.7">3</text>
<text x="41.3" y="168.8">1</text>
<text x="41.3" y="170.3">2</text>
<text x="41.3" y="171.9">3</text>
<text x="41.3" y="173.5">4</text>
<text x="98.1" y="171.1">6</text>
<text x="103" y="168.7" transform="rotate(-90 103 168.7)">8</text>
<text x="107.3" y="172.7">7</text>
<text x="160.9" y="169.5">1</text>
<text x="162.5" y="170.3">1</text>
<text x="39.7" y="174.3">4</text>
<text x="98.1" y="174.3">5</text>
<text x="103" y="177.9" transform="rotate(-90 103 177.9)">4</text>
<text x="153.8" y="178.4" transform="rotate(-90 153.8 178.4)">1</text>
<text x="154.6" y="180" transform="rotate(-90 154.6 180)">1</text>
<text x="148.3" y="182.6" transform="rotate(-90 148.3 182.6)">1</text>
<text x="149.1" y="181" transform="rotate(-90 149.1 181)">1</text>
</g>
<g font-size="1.5" fill="#000080">
<text x="53.6" y="26.5">5TR4A 250V</text>
<text x="53.7" y="25.1">U1</text>
<text x="63.1" y="26">ES5JB</text>
<text x="63.2" y="24.6">D1</text>
<text x="91.5" y="25.6">AMS1084CM-5.0</text>
<text x="100.8" y="24.1">U2</text>
<text x="180.5" y="27.3">ESP32_DevKit_V1_DOIT</text>
<text x="188" y="25.8">U3</text>
<text x="249.9" y="27.2">HDR-IDC-2.54-2X8P</text>
<text x="249.9" y="25.7">P2</text>
<text x="33.8" y="32.2">`</text>
<text x="44.4" y="33.8">P1</text>
<text x="61.1" y="35.2">D2</text>
<text x="83" y="35.3">C1</text>
<text x="196.7" y="35.3">R1</text>
<text x="61" y="36.7">ES5JB</text>
<text x="82.9" y="36.7">470uF</text>
<text x="90.5" y="38.3">100nF</text>
<text x="90.5" y="36.9">C2</text>
<text x="110.3" y="39.1">100nF</text>
<text x="110.3" y="37.7">C3</text>
<text x="119.4" y="39.1">470uF</text>
<text x="119.4" y="37.7">C4</text>
<text x="167.3" y="36.1">R2</text>
<text x="169.4" y="37.7">470</text>
<text x="198.7" y="36.1">470</text>
<text x="251.4" y="45.5">P3</text>
<text x="259.5" y="46.2">100pF</text>
<text x="259.5" y="44.8">C13</text>
<text x="263.3" y="47.2">`</text>
<text x="243.2" y="52.6">470uF</text>
<text x="243.2" y="51.2">C5</text>
<text x="204.3" y="57.2">5003</text>
<text x="204.3" y="55.8">U10</text>
<text x="34.6" y="61.6">WJ500V-5.08-3P-14-00A</text>
<text x="38" y="69.5">P4</text>
<text x="67.8" y="67.6">470uF</text>
<text x="67.8" y="66.3">C6</text>
<text x="68.3" y="89.1">1uF</text>
<text x="68.4" y="87.7">C7</text>
<text x="36.6" y="91.1">22041031</text>
<text x="41.4" y="92.6">P5</text>
<text x="254" y="95.6">SW1</text>
<text x="247.3" y="97.2">TC-1102-C-J-B</text>
<text x="98.1" y="111.6">100nF</text>
<text x="98.2" y="110.2">C8</text>
<text x="247.3" y="112.2">TC-1102-C-J-B</text>
<text x="254" y="109.9">SW2</text>
<text x="68.4" y="116.9">5.1K</text>
<text x="68.4" y="115.5">R3</text>
<text x="88.4" y="119.4">R4</text>
<text x="96.5" y="118.9">LM358N</text>
<text x="96.6" y="117.5">U5.2</text>
<text x="106.9" y="117.8">470K</text>
<text x="107" y="116.3">R5</text>
<text x="116.5" y="117.8">820</text>
<text x="116.5" y="116.4">R6</text>
<text x="125.9" y="117.8">5.1K</text>
<text x="126" y="116.3">R7</text>
<text x="161.6" y="119.3">U4</text>
<text x="35.8" y="125.3">22041021</text>
<text x="68.4" y="123.3">5.1K</text>
<text x="68.5" y="121.8">R8</text>
<text x="73.5" y="122.7">220nF</text>
<text x="73.6" y="121.3">C10</text>
<text x="80.7" y="123.4">27K</text>
<text x="80.8" y="121.9">R10</text>
<text x="88.3" y="120.8">100K</text>
<text x="123" y="124">10nF</text>
<text x="123.1" y="122.6">C9</text>
<text x="127.8" y="124.8">10K</text>
<text x="128.5" y="123.4">R9</text>
<text x="161.5" y="120.8">5002</text>
<text x="255" y="125.8">R11</text>
<text x="39.6" y="126.7">CN1</text>
<text x="66" y="131.3">C11</text>
<text x="138.3" y="130.4">100K</text>
<text x="138.4" y="128.9">R12</text>
<text x="254.7" y="127.2">6.8K</text>
<text x="65.9" y="132.8">1uF</text>
<text x="81" y="137.5">100uF</text>
<text x="81.1" y="136.1">C12</text>
<text x="88.3" y="137.5">100K</text>
<text x="88.4" y="136.1">R14</text>
<text x="167.9" y="137.6">CN4</text>
<text x="260.9" y="135.9">10K</text>
<text x="260.9" y="134.5">R13</text>
<text x="167.7" y="139.1">22041031</text>
<text x="214.8" y="142">22041051</text>
<text x="214.9" y="143.5">CN2</text>
<text x="230.9" y="142">22041051</text>
<text x="234.6" y="143.5">CN3</text>
<text x="254.9" y="140.8">R15</text>
<text x="256" y="142.3">1K</text>
<text x="25.1" y="156.2">Header-Male-2.54_1x8</text>
<text x="37.5" y="157.6">CN5</text>
<text x="254.7" y="158.9">5.1K</text>
<text x="255.1" y="157.5">R16</text>
<text x="35.6" y="166.8">22041041</text>
<text x="39.3" y="165.3">CN6</text>
<text x="64.7" y="167.8">10K</text>
<text x="64.8" y="166.4">R22</text>
<text x="88.3" y="167.6">100K</text>
<text x="88.4" y="166.2">R18</text>
<text x="96.5" y="165.7">LM358N</text>
<text x="96.6" y="164.3">U5.1</text>
<text x="106.9" y="164.6">56K</text>
<text x="107" y="163.2">R19</text>
<text x="116.5" y="164.6">820</text>
<text x="116.5" y="163.2">R20</text>
<text x="125.5" y="164.6">5.1K</text>
<text x="125.6" y="163.2">R21</text>
<text x="161.5" y="167.6">5002</text>
<text x="161.6" y="166.1">U6</text>
<text x="260.7" y="163">R17</text>
<text x="260.9" y="165.3">10K</text>
<text x="64.7" y="172.6">10K</text>
<text x="64.8" y="171.1">R25</text>
<text x="71.9" y="169.5">220nF</text>
<text x="72" y="168.1">C15</text>
<text x="79.9" y="170.2">27K</text>
<text x="80" y="168.7">R24</text>
<text x="123" y="170.9">10nF</text>
<text x="123.1" y="169.4">C14</text>
<text x="127.6" y="170.3">R23</text>
<text x="127.8" y="168.8">10K</text>
<text x="138.3" y="177.2">100K</text>
<text x="138.4" y="175.8">R26</text>
<text x="147.3" y="178">5001</text>
<text x="147.4" y="176.5">U8</text>
<text x="156" y="179.6">U9</text>
<text x="81" y="184.4">100uF</text>
<text x="81.1" y="182.9">C16</text>
<text x="88.3" y="184.3">100K</text>
<text x="88.4" y="182.9">R27</text>
<text x="155.9" y="181">5003</text>
</g>
<g font-size="1.5">
<text x="248" y="29.7">1</text>
<text x="252.7" y="29.7">2</text>
<text x="248" y="31.3">3</text>
<text x="248" y="32.9">5</text>
<text x="248" y="34.5">7</text>
<text x="252.7" y="31.3">4</text>
<text x="252.7" y="32.9">6</text>
<text x="252.7" y="34.5">8</text>
<text x="248" y="36">9</text>
<text x="248" y="37.6">11</text>
<text x="248" y="39.2">13</text>
<text x="248" y="40.8">15</text>
<text x="251.8" y="36">10</text>
<text x="251.8" y="37.6">12</text>
<text x="251.8" y="39.2">14</text>
<text x="251.8" y="40.8">16</text>
</g>
<g font-size="1.2" fill="#850000">
<text x="181.1" y="29.2">1</text>
<text x="182.9" y="29.8">EN</text>
<text x="192.8" y="29.8">D23</text>
<text x="195.2" y="29.2">30</text>
<text x="181.1" y="30.8">2</text>
<text x="181.1" y="32.4">3</text>
<text x="181.1" y="34">4</text>
<text x="181.1" y="35.5">5</text>
<text x="182.9" y="31.4">A4-36</text>
<text x="182.9" y="33">A7</text>
<text x="182.9" y="34.6">A2</text>
<text x="189.9" y="34.6">RXD0/D3</text>
<text x="189.9" y="33">TXD0/D1</text>
<text x="192.8" y="31.4">D22</text>
<text x="195.2" y="35.5">26</text>
<text x="195.2" y="34">27</text>
<text x="195.2" y="32.4">28</text>
<text x="195.2" y="30.8">29</text>
<text x="181.1" y="37.1">6</text>
<text x="181.1" y="38.7">7</text>
<text x="181.1" y="40.3">8</text>
<text x="181.1" y="41.9">9</text>
<text x="182.9" y="36.2">A3</text>
<text x="182.9" y="37.7">A0</text>
<text x="182.9" y="39.3">A1</text>
<text x="182.9" y="40.9">D25/DAC0</text>
<text x="192.8" y="39.3">D18</text>
<text x="192.8" y="37.7">D19</text>
<text x="192.8" y="36.2">D21</text>
<text x="193.5" y="40.9">D5</text>
<text x="195.2" y="41.9">22</text>
<text x="195.2" y="40.3">23</text>
<text x="195.2" y="38.7">24</text>
<text x="195.2" y="37.1">25</text>
<text x="181.1" y="43.5">10</text>
<text x="181.1" y="45.1">11</text>
<text x="181.1" y="46.7">12</text>
<text x="182.9" y="44.1">D27</text>
<text x="182.9" y="45.7">D14</text>
<text x="182.9" y="47.3">D12</text>
<text x="182.9" y="42.5">D26/DAC1</text>
<text x="189.9" y="47.3">LED0/D2</text>
<text x="192.8" y="44.1">D16</text>
<text x="192.8" y="42.5">D17</text>
<text x="193.5" y="45.7">D4</text>
<text x="195.2" y="46.7">19</text>
<text x="195.2" y="45.1">20</text>
<text x="195.2" y="43.5">21</text>
<text x="181.1" y="48.2">13</text>
<text x="181.1" y="51.4">14</text>
<text x="181.1" y="53">15</text>
<text x="182.9" y="48.9">D13</text>
<text x="182.9" y="52">GND</text>
<text x="182.9" y="53.6">VIN</text>
<text x="192.8" y="53.6">3V3</text>
<text x="192.8" y="52">GND</text>
<text x="192.8" y="48.9">D15</text>
<text x="195.2" y="53">16</text>
<text x="195.2" y="51.4">17</text>
<text x="195.2" y="48.2">18</text>
</g>
</svg>
